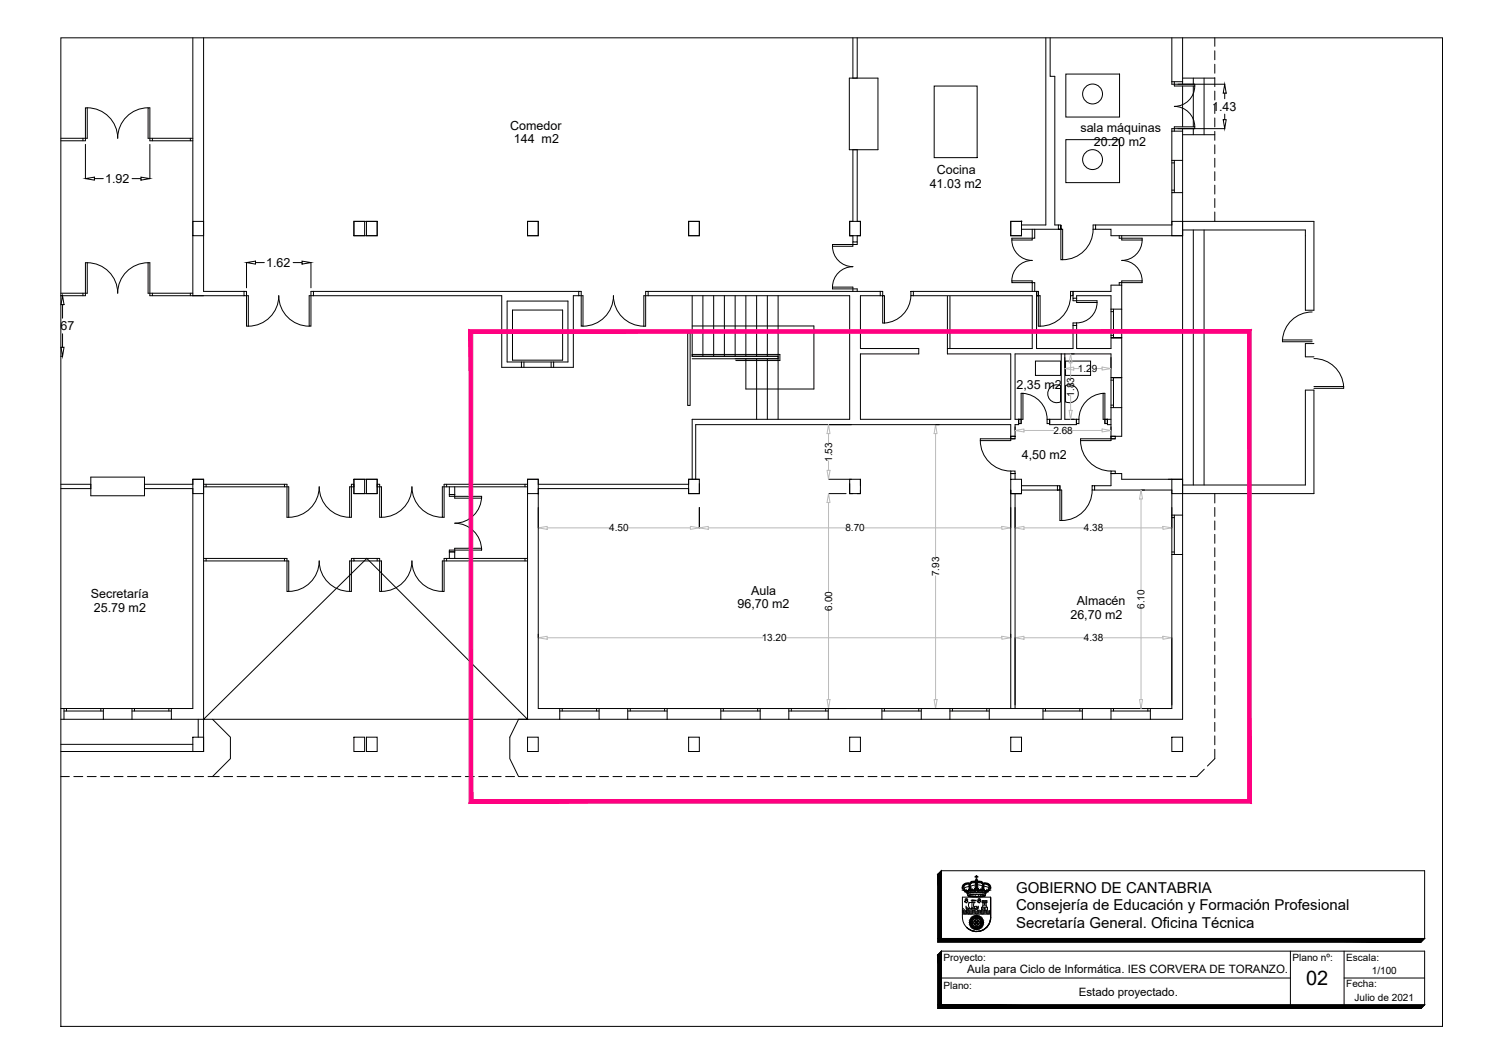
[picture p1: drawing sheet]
<svg xmlns="http://www.w3.org/2000/svg" width="420mm" height="297mm" viewBox="0 0 420 297" stroke-linecap="round" stroke-linejoin="round" font-family="sans-serif">
<!-- layer: COTAS -->
<g fill="none" stroke="#000" stroke-width=".28">
<path d="M329.1 23.5h13M329.1 35.9h13M341.7 33.4h.9l-.5 2.5zM342.1 23.5l.5 2.5h-.9zM342.1 26v1.6M342.1 31.9v1.5M23.9 49.9l2.5-.4v.8zM23.9 40.3v9.6M26.4 49.9h2.5M36.9 49.9h2.5M39.4 49.5l2.5 .4-2.5 .4zM41.9 40.3v9.6"/>
<path d="M68.9 73.3l2.5-.4v.8zM68.9 73.3v7.1M71.4 73.3h2.4M81.9 73.3h2.5M84.4 72.9l2.5 .4-2.5 .4zM86.9 73.3v7.1M17 82.6h.5M17 99.5h.5M17 97h.9l-.4 2.5zM17.5 82.6l.4 2.5h-.9zM17.5 85.1v3.7M17.5 93.2v3.8"/>
<path d="M297.5 99.8v3.1M299.1 98.8h1M310.4 99.8v3.1M231.5 118.6h6.4M261.4 118.6h1M283.6 119.2v1M299.1 117.1h1M310.4 119.2v1M231.5 137.8h4.9M231.5 133.8h6.4M318.8 136.8h1M150.4 141.7v5.7"/>
<path d="M195.4 141.7v5.7M282.4 141.7v5.7M283.6 141.7v5.7M327.4 141.7v5.7M150.4 177v1.1M282.4 177v1.1M283.6 178.1v18.7M327.4 178.1v18.7M231.5 197.8h4.9M261.4 197.8h1M318.8 197.8h1"/>
</g>
<g fill="none" stroke="#bababa" stroke-width=".28">
<path d="M299.1 101.3v4.1M299.1 110.4v4.2M300 102.9h1.4M306.4 102.9h1.5M231.5 121v2.7M231.5 128.7v2.6M261.4 121v34.6M286.1 120.2h8.3M299.6 120.2h8.3M318.8 139.3v25.4M152.9 147.4h17.3M175.5 147.4h17.4"/>
<path d="M197.9 147.4h38.4M231.5 140.3v24.9M241.5 147.4h38.4M286.1 147.4h16.7M308.1 147.4h16.8M152.9 178.1h60.2M219.6 178.1h60.3M231.5 170.4v24.9M261.4 160.8v34.5M286.1 178.1h16.7M308.1 178.1h16.8M318.8 169.9v25.4"/>
</g>
<!-- layer: 0 -->
<g fill="none" stroke="#bababa" stroke-width=".28">
<path d="M299.1 98.8l.4 2.5h-.8zM231.5 118.6l.4 2.4h-.9zM261.4 118.6l.4 2.4h-.8zM297.5 102.9l2.5-.4v.8zM298.7 114.6h.8l-.4 2.5zM307.9 119.8l2.5 .4-2.5 .4zM307.9 102.5l2.5 .4-2.5 .4zM231 131.3h.9l-.4 2.5zM231.5 137.8l.4 2.5h-.9zM283.6 120.2l2.5-.4v.8zM318.8 136.8l.4 2.5h-.9zM150.4 147.4l2.5-.5v.9z"/>
<path d="M192.9 146.9l2.5 .5-2.5 .4zM195.4 147.4l2.5-.5v.9zM279.9 146.9l2.5 .5-2.5 .4zM283.6 147.4l2.5-.5v.9zM324.9 146.9l2.5 .5-2.5 .4zM150.4 178.1l2.5-.5v.9zM279.9 177.6l2.5 .5-2.5 .4zM283.6 178.1l2.5-.5v.9zM324.9 177.6l2.5 .5-2.5 .4zM231 195.3h.9l-.4 2.5zM261 195.3h.8l-.4 2.5zM318.3 195.3h.9l-.4 2.5z"/>
</g>
<!-- layer: MUROS -->
<g fill="none" stroke="#000" stroke-width=".28">
<path d="M53.9 10.6v72h14.3M56.9 10.6v70.8h11.3M238.3 10.6v11.2h1.2v-11.2M292.2 10.6v52.2h-6.8M293.4 10.6v10.7h1.3v41.5h1M327.4 10.6v12.2h3M330.4 10.6v12.9M339.4 10.6v2.3M339.4 14.2v2.5M339.4 17.9v2.5M261 24h12v20h-12zM297.8 39h15v12h-15z"/>
<path d="M297.8 20.7h15v12h-15zM330.4 24v11.4M330.4 35.9v8.9h-3v-8.2h3M330.4 21.8h9M330.4 37.6h9M333.4 21.8v1.7M333.4 24v11.4M333.4 35.9v1.7M336.4 21.8v15.8M339.4 21.7v2.5M339.4 25.4v2.5M339.4 29.2v2.5"/>
<path d="M339.4 32.9v2.5M339.4 36.7v2.5M238.3 41.8h1.2v20h.9v4h-.9v1.7h-1.2v-1.7h-.9v-4h.9zM339.4 40.4v2.5M339.4 44.2v2.5M339.4 47.9v2.5M339.4 51.7v2.5M339.4 55.4v2.5M339.4 59.2v2.6M53.9 61.8h3v4h-3zM98.9 61.8h6.5v4h-6.5zM98.9 61.8h3v4h-3z"/>
<path d="M102.4 61.8h3v4h-3zM147.4 61.8h3v4h-3zM192.4 61.8h3v4h-3zM237.4 61.8h3v4h-3zM237.4 65.8h.9M282.4 61.8h3v4h-3zM285.4 61.8h-3v4h3v-1.8h10.3M306.1 64h4.3v1.8h20M306.1 62.8h21.3v-9h3v90h-3v-7h-21.6M327.4 61.8h3v4h-3zM330.4 61.8h36.7v24.8h-2.4v-22.4h-34.3M333.4 64.2v71.2"/>
<path d="M336.4 64.2v71.2M87.6 82.6h52.6v19.9h5.5v-1.4h-4v-17.1h17v17.1h-4v1.4M87.6 81.4h74.1M143.2 86.6h14v13.9h-14zM161.7 82.6h-1.5v19.9h-14.5M181.1 82.6h56.3v34.5h-44v16.7M181.1 81.4h64.8M193.4 91h34v17.6h-19v-8.4M193.4 82.6v16.9h24M196.4 82.6v16.9M199.4 82.6v16.9M202.4 82.6v16.9"/>
<path d="M205.4 82.6v16.9M208.4 82.6v16.9M211.4 82.6v16.9M214.4 82.6v16.9M217.4 82.6v34.5M245.9 82.6h-5.5v14.7h16.3v1.5h-16.3v18.3h42v-18.3h-17.7v-1.5h23.7v-14.7h-33.2M255.2 81.4h34.4v15.9h10.2v-6.4M289.6 82.6h.7M296.5 98.8h-12.9v18.3h1v1.2M297.5 98.8h12.9v6.6M299.8 83.3v-1.9h10.6v-1.8h3v6.7h-3v-3.7h-9.6v.7M300.8 90.9v6.4h9.6v-3"/>
<path d="M313.4 94.3h-3h3M313.4 94.3v11.1M367.1 95.9h-2.4v3.7h2.4M145.7 101.1h9M146.4 101.1v1.4M154 101.1v1.4M193.4 100.2h24M211.4 100.2v16.9M214.4 100.2v16.9M284.6 118.6h-1v3.2h-1.2v-3.2h-88v15.2M293.2 118.6h7.5M296.5 117.1h-3.3v1.2"/>
<path d="M297.5 117.1h3.2v1.2M309.4 118.6h1M310.4 117.1h-1v1.2M310.4 113.8h3v8h-3zM313.4 105.4h-3h3M17 135.2h8.4v1.2h-8.4M40.4 135.2h13.5v-1.4h3v67h-9v-3h6v-61.4h-13.5zM53.9 133.8h3v4h-3zM98.9 133.8h3v4h-3zM98.9 133.8h6.5v4h-6.5zM102.4 133.8h3v4h-3zM125.5 135.9v2.2h1.5v-2.2"/>
<path d="M147.4 133.8h3v1.4h42v-1.4h3M147.4 133.8h3v4h-3zM147.4 133.8v67M192.4 133.8h3v4h-3zM195.4 135v2.8h-3v-1.4h-42v61.4h6v3h-9M237.4 135v2.8h.9M237.4 133.8h3v4h-3zM240.4 133.8v1.8M240.4 136.8v1h-.9M282.4 133.8h3v4h-3zM282.4 133.8v-1.6h1.2v1.6M282.4 136.8v61"/>
<path d="M283.6 137.8v60M285.4 137.8h-3h3M285.4 135.2v-1.4v1.8h10M295.4 136.8h-10v1M327.4 133.8h3v4h-3zM330.4 133.8h-17v-1.6h-3v3.4h-4.6M330.4 135.4h34.3v-26.5h2.4v28.9h-36.7M339.4 137.8v2.6M125.5 155.9v-1.8h1.5v1.8M327.4 154.8h3v46h-9v-3h6zM339.4 141.7v2.5M339.4 145.4v2.5"/>
<path d="M339.4 149.2v2.5M339.4 152.9v2.5M339.4 156.7v2.5M339.4 160.4v2.5M339.4 164.2v2.5M339.4 167.9v2.5M339.4 171.7v2.5M339.4 175.4v2.5M339.4 179.2v2.5M17 197.8h.9v3h-.9M28.9 197.8h8v3h-8zM167.4 197.8h8v3h-8z"/>
<path d="M186.4 197.8h15v3h-15zM212.4 197.8h8v3h-8zM231.4 197.8h15v3h-15zM257.4 197.8h8v3h-8zM276.4 197.8h15v3h-15zM302.4 197.8h8v3h-8zM339.4 182.9v2.5M339.4 186.7v2.5M339.4 190.4v2.5M339.4 194.2v2.5M339.4 197.9v2.5M17 216.8h2.4"/>
<path d="M17 207.8h36.9M20.6 216.8h2.5M24.4 216.8h2.5M28.1 216.8h2.5M31.9 216.8h2.5M35.6 216.8h2.5M39.4 216.8h2.5M43.1 216.8h2.5M46.9 216.8h2.5M50.6 216.8h2.5M53.9 205.8h3v4h-3zM54.4 216.8h2.5"/>
<path d="M55.4 200.8v5M56.9 200.8l45.6-44.9 44.9 44.9zM56.9 200.8v9h-39.9M58.1 216.8h3.1M59.4 200.8l5 5v6l-5 5M62.5 216.8h2.5M66.2 216.8h2.5M70 216.8h2.5M73.7 216.8h2.5M77.5 216.8h2.5M81.2 216.8h2.5M85 216.8h2.5"/>
<path d="M88.7 216.8h2.5M92.5 216.8h2.5M96.2 216.8h2.5M98.9 205.8h3v4h-3zM100 216.8h2.5M102.4 205.8h3v4h-3zM103.7 216.8h2.5M107.5 216.8h2.5M111.2 216.8h2.5M115 216.8h2.5M118.7 216.8h2.5M122.5 216.8h2.5"/>
<path d="M126.2 216.8h2.5M130 216.8h2.5M133.7 216.8h2.5M137.5 216.8h2.5M141.2 216.8h2.5M145 216.8h2.5M147.4 200.8h-2.5l-2.5 5v6l2.5 5M147.4 205.8h3v4h-3zM148.7 216.8h2.5M152.5 216.8h2.5M156.2 216.8h2.5M160 216.8h2.5"/>
<path d="M163.7 216.8h2.5M167.5 216.8h2.5M171.2 216.8h2.5M175 216.8h2.5M178.7 216.8h2.5M182.5 216.8h2.5M186.2 216.8h2.5M190 216.8h2.5M192.4 205.8h3v4h-3zM193.7 216.8h2.5M197.5 216.8h2.5M201.2 216.8h2.5"/>
<path d="M205 216.8h2.5M208.7 216.8h2.5M212.5 216.8h2.5M216.2 216.8h2.5M220 216.8h2.5M223.7 216.8h2.5M227.5 216.8h2.5M231.2 216.8h2.5M235 216.8h2.5M237.4 205.8h3v4h-3zM238.7 216.8h2.5M242.5 216.8h2.5"/>
<path d="M246.2 216.8h2.5M250 216.8h2.5M253.7 216.8h2.5M257.5 216.8h2.5M261.2 216.8h2.5M265 216.8h2.5M268.7 216.8h2.5M272.5 216.8h2.5M276.2 216.8h2.5M280 216.8h2.5M282.4 205.8h3v4h-3zM283.7 216.8h2.5"/>
<path d="M287.5 216.8h2.5M291.2 216.8h2.5M295 216.8h2.5M298.7 216.8h2.5M302.5 216.8h2.5M306.2 216.8h2.5M310 216.8h2.5M313.7 216.8h2.5M317.5 216.8h2.5M321.2 216.8h2.5M325 216.8h2.5M327.4 205.8h3v4h-3z"/>
<path d="M328.7 216.8h2.5M336.4 214.7l-2 2.1h-1.9M339.4 201.7v2.5M339.4 205.4v2.5M339.4 209.2v2.6l-2.1 2.1"/>
<circle cx="305.2" cy="26.2" r="2.78"/>
<circle cx="305.2" cy="44.6" r="2.78"/>
</g>
<!-- layer: Carpinteria -->
<g fill="none" stroke="#000" stroke-width=".28">
<path d="M17 38.6h7.4v-8.5h-.5v9.2h-6.9M23.2 38.6v.7M24.4 30.1a8.5 8.5 0 0 1 8.5 8.5 8.5 8.5 0 0 1 8.5-8.5M42.6 38.6v.7M53.2 38.6v.7M53.9 38.6h-12.5v-8.5h.5v9.2h12M237.3 21.8h8v20h-8zM327.4 22.8v.7h6.4v.5M328.1 22.8v1.2h5.7M333.8 24a5.7 5.7 0 0 1-5.7 5.7 5.7 5.7 0 0 1 5.7 5.7M333.8 35.4v.5h-6.4v.7M333.8 35.4h-5.7v1.2"/>
<path d="M327.4 44.8v9M327.4 53.1h.7M327.4 45.5h.7M328.1 44.8v9M330.4 44.8v9M24.4 73.3h-.5v9.3h-6.9M24.4 73.3v8.6h-7.4M24.4 73.3a8.5 8.5 0 0 1 8.5 8.6 8.5 8.5 0 0 1 8.5-8.6M41.4 73.3h.5v9.3h12M41.4 73.3v8.6h12.5M232.6 68.8a5.7 5.7 0 0 0 5.7 5.7 5.7 5.7 0 0 0-5.7 5.6M238.3 67.5v1.3h-5.7v-.5h6.9v-.8"/>
<path d="M282.7 67a5.7 5.7 0 0 0 5.7 5.7 5.7 5.7 0 0 0-5.7 5.7M288.4 64v3h-5.7v-.5h6.4v-2.5M296.4 62.8h-.7v1.2h.7v-1.2v9.7h.5v-8.5h-1.2M305.4 64a8.5 8.5 0 0 1-8.5 8.5M305.4 62.8h.7v1.2h-.7zM312.7 79.6v-.7h6.4v-.5h-5.7v1.2M312.7 65.8v.7h6.4v.5M313.4 65.8v1.2h5.7M319.1 67a5.7 5.7 0 0 1-5.7 5.7 5.7 5.7 0 0 1 5.7 5.7M23.2 81.9v.7M42.6 81.9v.7M53.2 81.9v.7"/>
<path d="M68.2 81.4v1.2h1.2v8.5h-.5v-9.7zM69.4 91.1a8.5 8.5 0 0 0 8.5-8.5 8.5 8.5 0 0 0 8.5 8.5M86.9 81.4v9.7h-.5v-8.5h1.2v-1.2zM161.7 81.4v1.2h1.2v8.5h-.5v-9.7zM162.9 91.1a8.5 8.5 0 0 0 8.5-8.5 8.5 8.5 0 0 0 8.5 8.5M180.4 81.4v9.7h-.5v-8.5h1.2v-1.2zM192.1 93h.7v20.2h-.7zM238.3 81.4v-1.2h-5.7v.5h6.9v.7M245.9 81.4v1.2h1.2v7.6h-.5v-8.8zM254.5 82.5a7.9 7.9 0 0 1-7.4 7.7M254.5 81.4h.7v1.2h-.7zM264.7 82.7v14.6"/>
<path d="M265.4 82.7v14.6M288.4 81.4v-3h-5.7v.5h6.4v2.5M289.6 81.4h.5v1.2h-.5zM290.1 81.4v9.7h.5v-8.5h-1M299.1 81.4h.7v1.2h-.7zM299.1 82.6a8.5 8.5 0 0 1-8.5 8.5M299.8 83.3v.7h6.7v.5h-5.7v-1.2zM299.8 90.2h1v.7h-1zM306.5 84.4a5.7 5.7 0 0 1-5.7 5.7M310.4 86.3v8M310.4 87h.7M310.4 93.6h.7"/>
<path d="M311.1 86.3v8M313.4 86.3v8M366.6 94.9h-8.3v.5h8.3M366.6 87.1a8.3 8.3 0 0 0-8.3 7.8M205.4 100.2h12v-.7h-24v-.5h24.5v1.7h-12.4M284.6 117.1h1.2v-7.3h-.5v8.5M284.6 117.1h.7v1.2h-.7zM292.5 117.1h.7v1.2h-.7zM300.7 117.1h.7v1.2h-.7zM308.7 117.1h.7v1.2h-.7zM309.4 117.1h-1.2v-7.3h.5v8.5M310.4 105.4v8.4"/>
<path d="M310.4 113.1h.7M310.4 106.1h.7M311.1 105.4v8.4M313.4 105.4v8.4M367.1 107.9h8.3v.5h-8.3M367.1 100.1a8.3 8.3 0 0 1 8.3 7.8M25.4 133.2h15v5.2h-15zM56.9 135.9h23.8v8.5M56.9 135.2h23.3v9.2h.5M57.6 135.2v.7M79.5 135.2v.7M98.2 135.2v9.2h-.5v-8.5h1.2v-.7z"/>
<path d="M105.4 135.2v.7h1.2v8.5h-.5v-9.2zM124.8 135.2v.7M125.5 138.1v.5h9v.5h-7.5v-1zM134.5 138.6a7.5 7.5 0 0 1-7.5 7.5 7.5 7.5 0 0 1 7.5 7.5M146.7 135.2v.7M147.4 135.2h-23.3v9.2h-.5v-8.5h23.8M273.9 123a8.5 8.5 0 0 0 8.5 8.5M282.4 121.8v1.2h-8.5v-.5h9.7M282.4 131.5h1.2v.7h-1.2zM282.4 121.8h1.2v.7h-1.2zM295.4 135.6h.7v1.2h-.7zM295.4 136.8h1.2v8.5"/>
<path d="M296.1 135.6v9.7h.5M301.9 123a8.5 8.5 0 0 0 8.5 8.5M305.1 135.6h.7v1.2h-.7zM305.1 136.8a8.5 8.5 0 0 1-8.5 8.5M310.4 131.5h1.2v.7h-1.2zM310.4 121.8h1.2v.7h-1.2zM310.4 121.8v1.2h-8.5M311.6 122.5h-9.7v.5M56.9 155.9h23.3v9.2h.5M56.9 156.6h23.8v8.5M57.6 155.9v.7M79.5 155.9v.7"/>
<path d="M80.7 144.4a8.5 8.5 0 0 0 8.5-8.5 8.5 8.5 0 0 0 8.5 8.5M98.9 155.9h7.2v9.2h.5M98.9 156.6h-1.2v8.5M105.4 155.9v.7M106.6 144.4a8.5 8.5 0 0 0 8.5-8.5 8.5 8.5 0 0 0 8.5 8.5M124.8 155.9v.7M125.5 153.6v.5h1.5v-1h7.5v.5zM146.7 155.9v.7M147.4 155.9h-23.3v9.2h-.5M147.4 156.6h-23.8v8.5M327.4 144.5h.7M327.4 154.1h.7"/>
<path d="M327.4 143.8v11M328.1 143.8v11M330.4 143.8v11M80.7 165.1a8.5 8.5 0 0 0 8.5-8.5 8.5 8.5 0 0 0 8.5 8.5M97.7 165.1h.5v-9.2h.7v.7h7.7v8.5M106.6 165.1a8.5 8.5 0 0 0 8.5-8.5 8.5 8.5 0 0 0 8.5 8.5M17.9 198.5h11M17.9 197.8h11M18.6 197.8v.7M28.2 197.8v.7M36.9 198.5h11M36.9 197.8h11"/>
<path d="M37.6 197.8v.7M47.2 197.8v.7M156.4 198.5h11M156.4 197.8h11M157.1 197.8v.7M166.7 197.8v.7M175.4 198.5h11M175.4 197.8h11M176.1 197.8v.7M185.7 197.8v.7M201.4 198.5h11M201.4 197.8h11"/>
<path d="M202.1 197.8v.7M211.7 197.8v.7M220.4 198.5h11M220.4 197.8h11M221.1 197.8v.7M230.7 197.8v.7M246.4 198.5h11M246.4 197.8h11M247.1 197.8v.7M256.7 197.8v.7M265.4 198.5h11M265.4 197.8h11"/>
<path d="M266.1 197.8v.7M275.7 197.8v.7M291.4 198.5h11M291.4 197.8h11M292.1 197.8v.7M301.7 197.8v.7M310.4 198.5h11M310.4 197.8h11M311.1 197.8v.7M320.7 197.8v.7M17.9 200.8h11M36.9 200.8h11"/>
<path d="M156.4 200.8h11M175.4 200.8h11M201.4 200.8h11M220.4 200.8h11M246.4 200.8h11M265.4 200.8h11M291.4 200.8h11M310.4 200.8h11"/>
</g>
<!-- layer: MUROS -->
<g fill="#000" stroke="#000" stroke-width=".28">
<circle cx="285.4" cy="61.8" r=".1"/>
<circle cx="150.4" cy="137.8" r=".1"/>
</g>
<!-- layer: 0 -->
<path d="M284.6 117.1v1.5M285.8 109.8a7.3 7.3 0 0 1 6.7 7.3M293.2 117.1v1.5M296.5 117.1v-18.3h1v18.3M300.7 117.1v1.5M308.2 109.8a7.3 7.3 0 0 0-6.8 7.3M309.4 117.1v1.5" fill="none" stroke="#000" stroke-width=".28"/>
<!-- layer: Saneamientos -->
<path d="M289.3 100.8h7v4h-7zM293.6 108a2.5 2.5 0 0 1 2.7-.3v4.5a2.5 2.5 0 0 1-3.2-1 2.5 2.5 0 0 1 .5-3.2zM297.7 107.7a2.5 2.5 0 0 1 3.5 2.2 2.5 2.5 0 0 1-3.5 2.3zM297.7 100.8h7v4h-7z" fill="none" stroke="#000" stroke-width=".28"/>
<!-- layer: Presentacion -->
<g fill="none" stroke="#000" stroke-width=".28">
<path d="M17 10.6h386v275.9h-386zM263 243.1h135v18.9M263 243.1v18.9M263 243.1l-1 1v18.9M268.8 247.7h.2l-.2 .2zM268.8 254l.8 .3a1.63 1.63 0 0 1 1.7 .1 1.42 1.42 0 0 1 1.6 0 1.42 1.42 0 0 1 1.7 0l.6-.3 .8 .2 .7-.2M268.8 254.3l.8 .3a1.63 1.63 0 0 1 1.7 0 1.42 1.42 0 0 1 1.6 0 1.42 1.42 0 0 1 1.7 0l.6-.2 .8 .2 .7-.3M268.8 254.5l.8 .3a1.63 1.63 0 0 1 1.7 .1 1.42 1.42 0 0 1 1.6 0 1.42 1.42 0 0 1 1.7 0l.6-.3 .8 .2 .7-.2M268.8 254.8l.7 .3a1.88 1.88 0 0 1 1.8 0 1.42 1.42 0 0 1 1.6 0 1.42 1.42 0 0 1 1.7 0l.6-.2 .8 .2 .7-.2M268.8 248l.2 .2h-.2zM268.8 255.2h7.9M268.9 250.5h7.8v5.6a3.9 3.9 0 0 1-3.9 3.9 3.9 3.9 0 0 1-3.9-3.9z"/>
<path d="M268.9 247.3h.2l-.1 .2zM268.9 253.5l1.7 1.7M269.1 246.9l.2 .2h-.2zM269.4 246.7h.2l-.1 .2zM269.4 248.8l-.4-.2 .5-.2v-.2l.2 .5 .2-.3v.3l.4-.1-.1 .3h-.4M269.5 248.8l.2 .3M269.7 251.4a.37 .37 0 0 1 .1-.5 .37 .37 0 0 1 .5 .1 .37 .37 0 0 1-.1 .5M269.7 246.6h.2l-.1 .2zM269.7 251.2l.4-.1 .3 .6-.3 .3-.6-.3zM269.9 253.2l1.1 .5M269.9 252.9l.1 1.3M269.9 253.6l1.1 .4"/>
<path d="M270.1 246.5l.2 .2h-.2zM270.1 249.4l.3 .6M270.1 251.5l-.2-.2-.2 .3M270.2 249.4a10.8 10.8 0 0 1 5.2 0l-.2 .5M270.4 249l-.1 .2-.5-.2M270.5 246.4l.1 .2h-.2zM270.5 250.2l-.1-.1a1.14 1.14 0 0 1 1.5-.4h2.1a.98 .98 0 0 1 1.2 .4l-.1 .1M270.5 250.2l2.3 .2 2.3-.2M270.6 249.9v.2M270.6 246.7a1.24 1.24 0 0 0-1.2 .4 1.24 1.24 0 0 0-.2 1.3M270.7 246.9h.2l-.1 .2zM270.7 247.5l-1.3 .4"/>
<path d="M270.7 246.8l-.7 .1a.8 .8 0 0 0-.6 1.2M270.7 247.3l.2 .1-.1 .1zM270.8 249.9v.3M270.8 252a1.16 1.16 0 0 0 .6 1.8v-.3l.3-.1 .6 .2M270.8 246.5l.2 .1-.1 .2zM271 249.9v.3M271 246.3l.2-.1v.3zM271 247.7a.99 .99 0 0 1 .3-1.3 .99 .99 0 0 1 1.3 0l-.2 1.2 .2 .2M271.1 248.7l-.2 .4-.4-.2M271.2 247.6l-.2 .2M271.3 248.6h.4v-.2l-.2-.1 .1-.1-.3 .1v-.4l-.3-.2-.1 .3-.1-.1 .1 .4-.3-.1 .1 .2-.2 .1 .3 .1-.1 .2 .4-.2M271.3 249.8v.4"/>
<path d="M271.4 246.1h.2l-.1 .2zM271.5 251.3h.7l-.5 .1 .6 .1h-.7M271.5 251.2v2.5l1.4-.3M271.6 256l.3 .2v-.4l.4 .2v-.4l.3 .4 .2-.4 .2 .4 .2-.4 .1 .4 .3-.2v.4l.4-.2-.1 .4 .4-.1-.2 .4h.5l-.3 .3 .4 .1-.3 .3 .3 .1-.3 .2 .3 .3-.4 .1 .3 .3h-.5l.2 .4-.4-.1 .1 .4-.4-.2v.4l-.3-.3-.1 .5-.2-.4-.2 .4-.2-.4-.3 .4v-.5l-.4 .3v-.4l-.3 .2 .1-.4-.4 .1 .1-.4h-.4l.3-.3-.4-.1 .3-.3-.4-.2 .4-.1-.3-.3 .4-.1-.3-.3h.4l-.1-.4 .4 .1zM271.8 249.8v.5M271.8 246l.2 .2h-.2zM271.9 250.3l-1.4-.3 2.3-.2 2.3 .2-1.3 .3M271.9 250.3h1.9M271.9 257.3l.2 .2-.2 .3zM271.9 248.7l-.3 .3-.4-.3M272.1 246.1l.2-.1v.3zM272.2 252l-.2 .7 .1 .6 .2 .3-.1-.6h.6l.1 .5"/>
<path d="M272.3 257.9l-.1 .1a.43 .43 0 0 0 .3-.5 .43 .43 0 0 0-.3-.4l.2 .3-.1 .5M272.3 256.9h.1a.58 .58 0 0 0 .9 0 .51 .51 0 0 1-.5 .4 .51 .51 0 0 1-.5-.4zM272.3 258a.49 .49 0 0 1 .5-.2 .49 .49 0 0 1 .4 .4 .51 .51 0 0 0-.8 0zM272.4 249.8v.5M272.4 251.9l-1.8 .1M272.4 245.9h.3v-1h-.3v-.2h.3v-.2l.5 .2v.2h-.3v1h.2M272.5 247l-1.4 .4M272.5 246h.6M272.5 246.2l.2 .2h-.2zM272.5 256.6h.5l-.2 .2zM272.6 246.6a.85 .85 0 0 0-1.2-.1 .85 .85 0 0 0-.2 1.1M272.6 247.4l.4 .1-.3 .1z"/>
<path d="M272.6 258.3l.4 .1h-.5zM272.7 248.5l-.4 .1 .1-.2-.3-.1 .3-.1-.1-.2 .4 .1-.1-.3 .1 .1 .1-.3 .1 .3 .1-.1-.1 .3 .4-.1-.1 .2 .2 .1-.2 .1 .1 .2-.4-.1M272.7 246.4h.2v.2zM272.7 247h.2v.2zM272.7 246.7h.2v.2zM272.7 245.5a.34 .34 0 0 0-.2 .5 .34 .34 0 0 0 .6 0 .34 .34 0 0 0-.2-.5M272.7 248.6l-.3 .3-.4-.2M272.9 248.6l.3 .3 .4-.2M272.9 246.2h.2v.2zM273 246.5l.2 1.1-.3 .2M273 246.6a.85 .85 0 0 1 1.2-.1 .85 .85 0 0 1 .2 1.1l.2 .2M273 246.4a.99 .99 0 0 1 1.3 0 .99 .99 0 0 1 .2 1.3"/>
<path d="M273.1 247l1.5 .3M273.2 246l.3 .2-.2 .1zM273.2 251.4a.37 .37 0 0 1 .2-.5 .37 .37 0 0 1 .4 .1 .37 .37 0 0 1 0 .5M273.3 253l-.3 1.3M273.3 253l-.4 .4M273.3 253.4l-.7 .5-1.6 .1M273.3 257.9l.1 .1a.43 .43 0 0 1-.3-.5 .43 .43 0 0 1 .3-.4l-.2 .3 .1 .5M273.3 251.2l.4-.1 .2 .6-.2 .3-.7-.3zM273.4 249.8v.5M273.6 257.4l.1-.1v.5zM273.7 246l.1 .2h-.2zM273.7 248.7l.3 .3 .3-.3"/>
<path d="M273.7 251.5l-.2-.2-.2 .3M273.8 249.2h-2l-1.6 .3M273.8 249.2l1.6 .3M273.9 249.8v.5M274 246.1l.2 .1-.2 .1zM274.2 253.4h1.7M274.3 248.6h-.4l-.1-.2 .3-.1-.1-.1 .3 .1v-.4l.3-.2v.3l.2-.1-.2 .4 .3-.1-.1 .2 .3 .1-.3 .1v.2l-.3-.2M274.3 249.8v.4M274.3 246.2l.2 .2-.2 .1zM274.4 251.9v-.4h1.3v.4M274.4 251.9l.2 .1M274.4 251.9h1.3"/>
<path d="M274.5 248.7l.2 .4 .4-.2M274.6 246.6h.2l-.1 .2zM274.6 252v.9M274.6 252h.9M274.6 252.9h.9M274.6 252.9l-.4 .5M274.6 249.9v.3M274.6 253.6l-.6 1.2M274.7 246.9h.2v.2zM274.7 247.3l.2 .1-.1 .1zM274.8 249.9v.3M274.9 246.8l.7 .1a.8 .8 0 0 1 .5 1.2"/>
<path d="M274.9 254.1l.1-.6 .2 .6M274.9 249.9v.2M274.9 246.7a1.24 1.24 0 0 1 1.3 .4 1.24 1.24 0 0 1 .2 1.3M275 247.4l1.3 .4M275 252.1l.1 .5h-.1zM275 246.4l.2 .2h-.3zM275.1 250v.1M275.2 249l.1 .2 .5-.2M275.4 246.5l.1 .1-.1 .1zM275.5 252.9l.4 .5v.7h-1.7v-.7M275.5 252v.9M275.7 246.6l.2 .1-.2 .1z"/>
<path d="M275.7 251.9l-.2 .1M276 246.7l.2 .1-.2 .1zM276.1 248.8l-.2 .3M276.1 248.8l.4-.2-.4-.2v-.2l-.2 .5-.3-.3v.3l-.3-.1 .1 .3h.4M276.3 246.9l.2 .2h-.2zM276.5 247.3l.2 .1-.1 .1zM276.6 247.6l.2 .2h-.2zM276.6 248l.2 .1-.1 .1zM276.7 256.1a3.9 3.9 0 0 1-2.4 3.6 3.9 3.9 0 0 1-4.3-.8 3.9 3.9 0 0 0 4.3 .9 3.9 3.9 0 0 0 2.5-3.7M276.8 250.5v5.7M276.8 256.2a3.9 3.9 0 0 1-2.5 3.6 3.9 3.9 0 0 1-4.2-.9M263 265.5h135v15"/>
<path d="M263 273h97.5M263 262h135M263 265.5v15M263 265.5l-1 1v15M263 262l-1 1M360.5 265.5v15M375.5 265.5v15M375.5 273h22.5M398 262l-1 1h-135M263 280.5h135M263 280.5l-1 1M398 280.5l-1 1h-135"/>
<circle cx="270.4" cy="248.8" r=".12"/>
<circle cx="271.2" cy="248.4" r=".19"/>
<circle cx="272" cy="248.6" r=".12"/>
<circle cx="272.8" cy="257.5" r="1.96"/>
<circle cx="272.8" cy="257.5" r="1.59"/>
<circle cx="272.8" cy="257.5" r="1.42"/>
<circle cx="272.8" cy="257.5" r="1.24"/>
<circle cx="272.8" cy="257.5" r="1.15"/>
<circle cx="272.8" cy="257.5" r=".13"/>
<circle cx="272.8" cy="248.3" r=".22"/>
<circle cx="273.6" cy="248.6" r=".12"/>
<circle cx="274.4" cy="248.4" r=".19"/>
<circle cx="275.2" cy="248.8" r=".12"/>
</g>
<!-- layer: Presentacion sombras -->
<g fill="#000" stroke="#000" stroke-width=".28">
<path d="M262 244.1l1-1v1zM263 265.5v1h-1z"/>
<path d="M262 244.1l1 17.9v-17.9zM262 244.1l1 17.9h-1z"/>
<path d="M262 266.5l1 14v-14zM262 266.5l1 14h-1z"/>
<path d="M262 262l135 1 1-1zM262 262l135 1h-135z"/>
<path d="M262 280.5l135 1 1-1zM262 280.5l135 1h-135z"/>
</g>
<!-- layer: Ejes -->
<path d="M131.1 92.1l1 .9 217.4-.9zM132.1 93l217.4-.9-1 .9zM348.5 93l1 131.2v-132.1zM348.5 93l1 131.2-1-1zM131.1 224.2h218.4l-1-1zM131.1 224.2l1-1h216.4zM131.1 92.1v132.1l1-1zM131.1 92.1l1 .9v130.2z" fill="#ff0080" stroke="#ff0080" stroke-width=".28"/>
<text font-size="5.6" x="364.9" y="275">02</text>
<g font-size="4.2">
<text x="283.8" y="249.2">GOBIERNO DE CANTABRIA</text>
<text x="283.8" y="254">Consejería de Educación y Formación Profesional</text>
<text x="283.8" y="259.1">Secretaría General. Oficina Técnica</text>
</g>
<g font-size="3.5">
<text x="338.6" y="30.9">1.43</text>
<text x="142.5" y="36.3">Comedor</text>
<text x="143.6" y="39.9">144 m2</text>
<text x="301.8" y="36.9">sala máquinas</text>
<text x="305.6" y="40.8">20.20 m2</text>
<text x="29.4" y="51.1">1.92</text>
<text x="259.7" y="52.6">41.03 m2</text>
<text x="261.7" y="48.5">Cocina</text>
<text x="74.4" y="74.5">1.62</text>
<text x="14" y="92.2">1.67</text>
<text x="284" y="108.7">2,35 m2</text>
<text x="285.4" y="128.1">4,50 m2</text>
<text x="25.4" y="166.9">Secretaría</text>
<text x="209.9" y="166">Aula</text>
<text x="26.2" y="170.8">25.79 m2</text>
<text x="206" y="169.7">96,70 m2</text>
<text x="299" y="172.7">26,70 m2</text>
<text x="300.9" y="169">Almacén</text>
</g>
<g font-size="3.2">
<text x="270.2" y="271.7">Aula para Ciclo de Informática. IES CORVERA DE TORANZO.</text>
<text x="301.4" y="277.9">Estado proyectado.</text>
</g>
<g font-size="2.8">
<text x="301.1" y="103.9">1.29</text>
<text x="300.1" y="110.7" transform="rotate(-90 300.1 110.7)">1.83</text>
<text x="294.3" y="121.2">2.68</text>
<text x="232.4" y="129" transform="rotate(-90 232.4 129)">1.53</text>
<text x="170.2" y="148.4">4.50</text>
<text x="236.2" y="148.4">8.70</text>
<text x="302.8" y="148.4">4.38</text>
<text x="262.4" y="160.9" transform="rotate(-90 262.4 160.9)">7.93</text>
<text x="232.4" y="170.5" transform="rotate(-90 232.4 170.5)">6.00</text>
<text x="319.7" y="170" transform="rotate(-90 319.7 170)">6.10</text>
<text x="212.8" y="179">13.20</text>
<text x="302.8" y="179">4.38</text>
<text x="263.6" y="268.2">Proyecto:</text>
<text x="361.1" y="268.2">Plano nº:</text>
<text x="376.1" y="268.2">Escala:</text>
<text x="376.1" y="275.7">Fecha:</text>
<text x="383.2" y="272">1/100</text>
<text x="263.6" y="276.1">Plano:</text>
<text x="378.4" y="279.5">Julio de 2021</text>
</g>
</svg>
